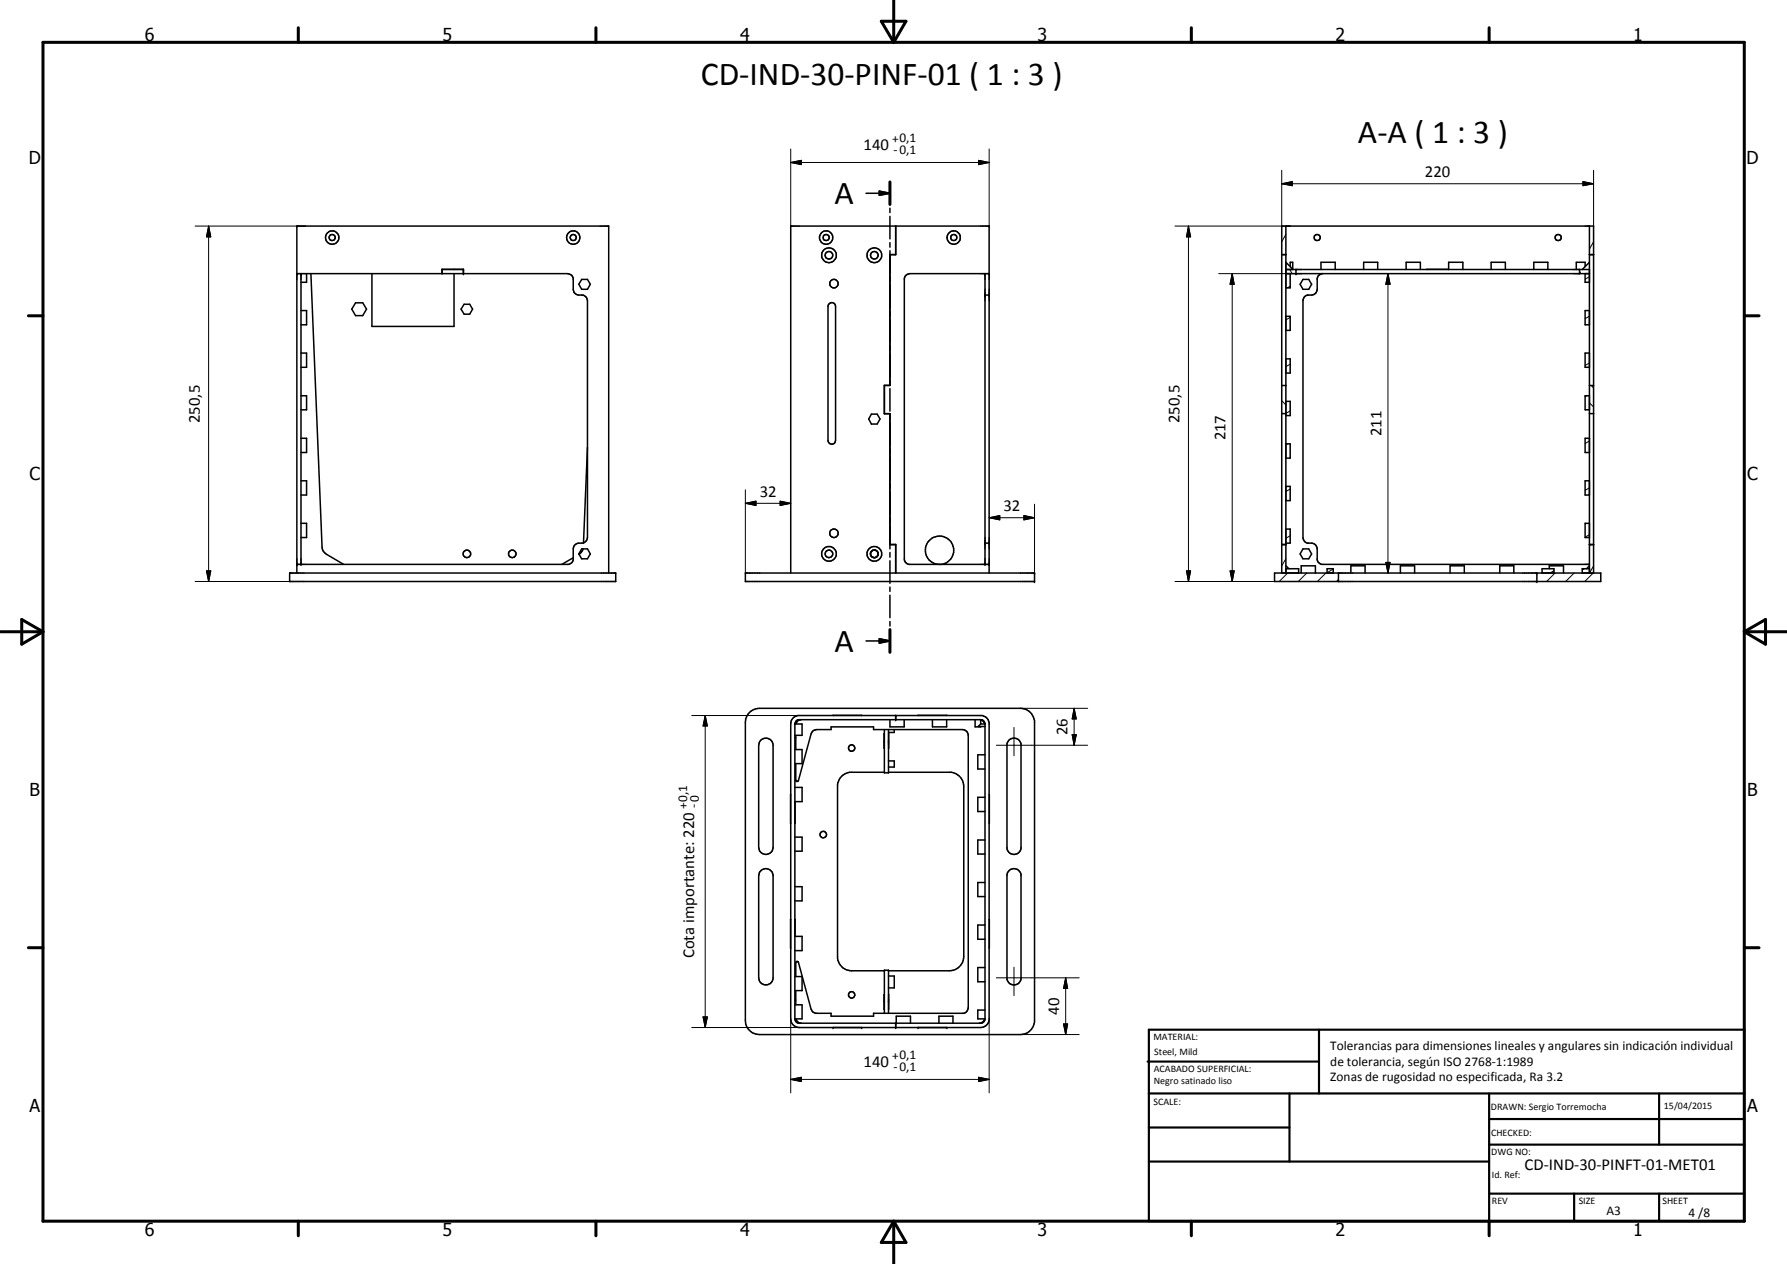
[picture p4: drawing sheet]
<svg xmlns="http://www.w3.org/2000/svg" width="420mm" height="297mm" viewBox="0 0 420 297" stroke-linecap="round" stroke-linejoin="round" font-family="sans-serif">
<g fill="none" stroke="#000" stroke-width=".35">
<path d="M203.6 45.4h5.6M206.7 44.9l2.5 .5-2.5 .5zM209.2 58.9v31.7h-1.3v6.6h1.3v31.8M209.2 42.8v5.2M209.2 48.9v1.1M209.2 50.8v5.3M209.2 57v1.1M210.6 53.1v6.8l-1.4-.1M301.4 59.8h.9M302.3 53.1v81.6M373.7 59.8h1M373.7 53.1v81.6"/>
<path d="M69.8 64.3h63.6l1 .4 .3 .5 .1 2.8a1.37 1.37 0 0 0 1.3 1.3h1l.4 .3 .4 .3 .2 .8v55.6l-.1 .5-.5 .6a2.01 2.01 0 0 1-1.7 .3l-.6 .4-.4 .6-.1 3.1-.5 .6-.5 .2h-63.9M70.8 64.3v68.3M70.8 73h1.3v3.3h-1.3M72.1 64.3v2h-1.3M73.1 64.3l2.6 64.3 .3 .9 .7 .7 4.1 2.4M83.6 71.2h1.7l.9 1.4-.9 1.6h-1.7l-.9-1.6zM87.4 64.3v12.4h19.4v-12.4M103.9 64.3v-1h5.1v1M104 63.3v1M106.8 63.3h.1M109.1 71.5h1.3l.7 1.1-.7 1.2h-1.3l-.7-1.2zM136.8 65.7h1.3l.7 1.1-.7 1.2h-1.3l-.7-1.2z"/>
<path d="M194.8 71.5a.88 .88 0 0 1 1-.4 .88 .88 0 0 1 .7 .9v31.5a.89 .89 0 0 1-.9 .9 .89 .89 0 0 1-.9-.9v-31.5zM231.6 64.3v68.3M231.6 69.3h1M232.6 64.3h-18.7l-.9 .4-.4 .7v66.2l.6 .8 .5 .2h18.9M302.3 64.3h71.4M302.3 63.3h71.4M302.3 74.3h1v3.3h-1M302.3 61.6l1.7 1.7M303.3 64.3v3.3h-1M303.3 62.7v-1.1h.6v1.6M304.7 63.3v1M306.4 65.7h1.3l.7 1.1-.7 1.2h-1.3l-.7-1.2z"/>
<path d="M310.6 63.3v-1.7h3.3v1.7M311.1 64.3l-1 .4-.3 .5-.1 2.8a1.37 1.37 0 0 1-1.3 1.3h-1l-.5 .3-.3 .3-.2 .8v55.6l.3 1 .5 .3 1.4 .1 .7 .4 .4 .9v2.6l.4 .6 .7 .4h62.9M320.6 63.3v-1.7h3.3v1.7M330.6 63.3v-1.7h3.4v1.7M335.5 63.3h.1M340.6 63.3h.1M340.6 63.3v-1.7h3.3v1.7M350.6 63.3v-1.7h3.3v1.7M360.6 63.3v-1.7h3.3v1.7M371.4 63.3v1M372.7 64.3v2h1M372.7 62.7v-1.1h-2.1v1.7"/>
<path d="M373.7 73h-1v3.3h1M373.7 61.6l-1.7 1.7M70.8 83h1.3v3.3h-1.3M70.8 93h1.3v3.3h-1.3M204.9 97.3h1.3l.7 1.2-.7 1.2h-1.3l-.7-1.2zM209.2 91.3v5.3M301.4 97.2h.9M301.4 90.6h.9M302.3 84.3h1v3.4h-1M302.3 94.3h1v3.4h-1M373.7 97.2h1M373.7 90.6h1"/>
<path d="M373.7 93h-1v3.3h1M373.7 83h-1v3.3h1M70.8 103h1.3v3.3h-1.3M70.8 113h1.3v3.3h-1.3M138.1 105.2l-.9 22.4M302.3 104.3h1v3.4h-1M302.3 114.3h1v3.3h-1M373.7 113h-1v3.3h1M373.7 103h-1v3.3h1M68.1 134.7h76.7v2h-76.7zM69.8 134.7v-81.6h73.3v81.6M70.8 123h1.3v3.3h-1.3"/>
<path d="M134.8 131.1l-2.7 1.5M136.8 129h1.3l.7 1.2-.7 1.1h-1.3l-.7-1.1zM137.1 129l-.4 .8-.6 .4M175.2 134.7h68v2h-68zM185.9 134.7v-81.6h46.7v81.6M204.9 130.8l.4 .2M205.5 129.2l-.2 .1a.9 .9 0 0 0-.4 1.5M205.8 129.2l.1 .1M205.8 129.3a.9 .9 0 0 0-1 .4 .9 .9 0 0 0 .1 1.1M205.8 129.3a.91 .91 0 0 1 .6 1.3 .91 .91 0 0 1-1.5 .2M206 129.4l.4 .5v.5l-.2 .4M206.2 130.9l-.4 .2-.5-.1"/>
<path d="M209.2 129.8v1.1M209.2 131.8v5.3M209.2 138v1M209.2 139.9v5.3M209.2 127.9h1.4v6.8M209.2 128h1.4M220.8 132.6a3.4 3.4 0 0 1-2.9-4.6 3.4 3.4 0 0 1 5.3-1.2 3.4 3.4 0 0 1-.7 5.4l-1.2 .4M231.6 127.6h1M299.7 134.7h76.7v2h-76.7zM301.4 134.7v-81.6h73.3v81.6M301.4 127.9h.9M301.4 128h.9"/>
<path d="M302.3 124.3h1v3.3h-1M302.3 133l.8 .6M302.3 133.6h3v1.1M305.9 134.7v-1.7h3.4v1.7M306.4 129h1.3l.7 1.2-.7 1.1h-1.3l-.7-1.1zM312 134.7v-1.1h1.5v1.1M314.7 134.7v2M317.6 134.7v-1.7h3.4v1.7M329.3 134.7v-1.7h3.3v1.7M340.9 134.7v-1.7h3.4v1.7M352.6 134.7v-1.7h3.3v1.7M361.3 134.7v2"/>
<path d="M362.6 134.7v-1.1h2.8v1.1M364.3 133.6v-.6h3.3v1.7M373.7 127.9h1M373.7 123h-1v3.3h1M373.7 128h1M373.7 133l-.7 .6M373.7 133.6h-1.7v1.1M203.6 150.6h5.6M206.7 150.1l2.5 .5-2.5 .5zM209.2 146v1.1M209.2 148v5.3M176.2 167.4l1.1-.7 1.3-.2h61.3a3.4 3.4 0 0 1 3.3 2.8v70.9a3.4 3.4 0 0 1-3.3 2.9h-61.3a3.3 3.3 0 0 1-3.4-3.3v-70l.3-1.3z"/>
<path d="M178.8 174a1.69 1.69 0 0 1 1.9-.4 1.69 1.69 0 0 1 1.1 1.5v24a1.69 1.69 0 0 1-1.7 1.7 1.69 1.69 0 0 1-1.7-1.7v-24zM186.4 168.8l1.2-.7h43.3a2.03 2.03 0 0 1 1.7 1.7v70a2.07 2.07 0 0 1-2 1.7h-42.7a2 2 0 0 1-2-2.1v-69.3l.1-.6zM186.9 170.1v69.3M186.9 170.1h1.7v2.7h-1.7M186.9 176.1h1.7v3.4h-1.7M186.9 173.4h.2M187.1 179.5v3.9l.3 .2 .3-.2 3-10.9 .4-.7 .7-.3 3.6-.1v-.6h10v.6h20.9a1.37 1.37 0 0 1 1.4 1.4v64l-.4 .9-.7 .4h-21.2v.7h-10v-.7h-3.6l-.7-.3-.4-.6-3-11-.3-.3-.3 .2v3.4M187.1 172.8v3.3M187.9 169.1h42.7M187.9 169.1a1.08 1.08 0 0 0-1 1M187.9 169.2l-.4 .3-.4 .6M187.9 169.1v.1"/>
<path d="M188.4 169.1l-.5 .1M195.9 168.1h6.7M207.9 171.4v10.2h1v-10.2M207.9 172.4v3.4M208.9 172.4v3.4M208.9 178.8h1.4v1.5h-1.4M209.2 169.1v1.7h3.4v-1.7M210.3 171.4v.7h-1.4M210.6 168.1v1M215.8 168.1h6.8M219.2 169.1v1.7h3.4v-1.7M229.3 169.1v1.7l1.3-.1"/>
<path d="M230.6 169.1a1.08 1.08 0 0 1 1 1M230.6 169.2a1.36 1.36 0 0 1 1 .9M230.6 170.1h1M230.6 170.1l-.6 .6h1.6M230.6 169.1v1M231.6 170.1v69.3M231.6 177.4h-1.7v3.3h1.7M237.4 173.8a1.71 1.71 0 0 1 2.7 1v24.6a1.68 1.68 0 0 1-1.7 1.4 1.68 1.68 0 0 1-1.6-1.4v-24.6zM185.9 186.7v6.8M186.9 185h1.7v3.4h-1.7M186.9 196.7h1.7v3.3h-1.7M186.9 188.4v5.1"/>
<path d="M207.9 181.5h-8.1a3.4 3.4 0 0 0-2.9 2.9v40.8a3.4 3.4 0 0 0 3.3 2.9h7.7M208.9 181.5h14.8a3.4 3.4 0 0 1 2.9 3.3v40a3.4 3.4 0 0 1-3.4 3.3h-14.3M231.6 187.4h-1.7v3.3h1.7M231.6 197.4h-1.7v3.3h1.7M232.6 186.7h.1M232.6 193.5h.1M178.6 204.9a1.72 1.72 0 0 1 1.9-.7 1.72 1.72 0 0 1 1.3 1.6v24a1.69 1.69 0 0 1-1.7 1.6 1.69 1.69 0 0 1-1.7-1.6v-24zM185.9 216.1v6.7M186.9 216.1v3.9M186.9 208.4h1.7v3.3h-1.7M231.6 207.4h-1.7v3.3h1.7M231.6 217.4h-1.7v3.3h1.7"/>
<path d="M232.6 216.1h.1M237.2 204.7a1.66 1.66 0 0 1 1.7-.5 1.66 1.66 0 0 1 1.2 1.3v24.6a1.69 1.69 0 0 1-1.7 1.3 1.69 1.69 0 0 1-1.6-1.3v-24.6zM186.9 239.4l.4 .8 .4 .3h43.1l.4-.3 .4-.8M186.9 220h1.7v3.4h-1.7M186.9 229.5h1.7v3.3h-1.7M186.9 236.1h1.7v3.3h-1.7M186.9 235h.2M187.1 232.8v3.3M187.1 239.4l.4 .7 .7 .4M207.9 238.1v-10.1h1v10.1M207.9 233.8v3.4M208.9 233.8v3.4"/>
<path d="M208.9 229.4h1.4v2.8h-1.4M231.6 239.4l-.4 .7-.7 .4M231.6 237.4h-1.7v2h1.7M231.6 227.4h-1.7v3.3h1.7M232.6 222.8h.1M210.6 240.5v1M210.7 240.5v-1.7h3.4v1.7M220.8 240.5v-1.7h3.3v1.7"/>
<circle cx="78.1" cy="55.8" r=".71"/>
<circle cx="78.1" cy="55.8" r="1.57"/>
<circle cx="134.8" cy="55.8" r="1.57"/>
<circle cx="134.8" cy="55.8" r=".7"/>
<circle cx="194.2" cy="55.8" r="1.58"/>
<circle cx="194.2" cy="55.8" r=".72"/>
<circle cx="194.9" cy="60" r="1.75"/>
<circle cx="194.9" cy="60" r=".9"/>
<circle cx="205.6" cy="60" r="1.75"/>
<circle cx="205.6" cy="60" r=".9"/>
<circle cx="224.2" cy="55.8" r=".71"/>
<circle cx="224.2" cy="55.8" r="1.56"/>
<circle cx="309.7" cy="55.8" r=".72"/>
<circle cx="366.4" cy="55.8" r=".72"/>
<circle cx="196.1" cy="66.7" r="1"/>
<circle cx="109.8" cy="130.2" r=".9"/>
<circle cx="120.4" cy="130.2" r=".9"/>
<circle cx="194.9" cy="130.1" r=".88"/>
<circle cx="194.9" cy="130.2" r="1.74"/>
<circle cx="196.1" cy="125.3" r="1"/>
<circle cx="205.6" cy="130.1" r="1.73"/>
<circle cx="200.2" cy="175.8" r=".75"/>
<circle cx="193.6" cy="196.1" r=".76"/>
<circle cx="200.2" cy="233.8" r=".74"/>
</g>
<g fill="#000">
<circle cx="69.8" cy="53.1" r=".18"/>
<circle cx="232.6" cy="53.1" r=".18"/>
<circle cx="69.8" cy="64.3" r=".18"/>
<circle cx="109" cy="63.3" r=".18"/>
<circle cx="109" cy="64.3" r=".18"/>
<circle cx="231.6" cy="69.3" r=".18"/>
<circle cx="232.6" cy="69.3" r=".18"/>
<circle cx="232.6" cy="64.3" r=".18"/>
<circle cx="304.7" cy="64.3" r=".18"/>
<circle cx="304.7" cy="63.3" r=".18"/>
<circle cx="69.8" cy="132.6" r=".18"/>
<circle cx="70.8" cy="132.6" r=".18"/>
<circle cx="231.6" cy="132.6" r=".18"/>
<circle cx="231.6" cy="127.6" r=".18"/>
<circle cx="232.6" cy="132.6" r=".18"/>
<circle cx="232.6" cy="127.6" r=".18"/>
<circle cx="243.2" cy="136.7" r=".18"/>
<circle cx="243.2" cy="134.7" r=".18"/>
<circle cx="361.3" cy="136.7" r=".18"/>
<circle cx="361.3" cy="134.7" r=".18"/>
<circle cx="210.6" cy="168.1" r=".18"/>
<circle cx="210.6" cy="169.1" r=".18"/>
<circle cx="207.9" cy="228" r=".18"/>
<circle cx="208.9" cy="228" r=".18"/>
<circle cx="195.9" cy="241.5" r=".18"/>
<circle cx="202.6" cy="241.5" r=".18"/>
<circle cx="210.6" cy="241.5" r=".18"/>
<circle cx="210.6" cy="240.5" r=".18"/>
<circle cx="215.8" cy="241.5" r=".18"/>
<circle cx="222.6" cy="241.5" r=".18"/>
</g>
<g fill="none" stroke="#000" stroke-width=".71">
<path d="M10.1 9.9h400v277.1h-400zM70.1 6.5v3.4M140.1 6.5v3.4M207.2 5h5.8l-2.9 4.9zM210.1 0v9.9M280.1 6.5v3.4M350.1 6.5v3.4M209.2 42.8v5.2M6.7 74.2h3.4M410.1 74.2h3.5M.1 148.5h10M5.1 145.6l5 2.9-5 2.9z"/>
<path d="M209.2 148v5.3M410.1 148.5h10M410.1 148.5l5-2.9v5.8zM6.7 222.7h3.4M410.1 222.7h3.5M70.1 287v3.4M140.1 287v3.4M210.1 287v10M210.1 287l2.9 5h-5.8zM280.1 287v3.4M350.1 287v3.4"/>
</g>
<g fill="none" stroke="#000" stroke-width=".51">
<path d="M269.8 249.5h40.3M270.1 242h140v45h-140zM270.1 257h140M303.2 257v16M310.1 242v15M350.1 257v30M390.1 257v12M270.1 265h33.1M270.1 273h80M350.1 269h60M350.1 263h60M350.1 280.5h60"/>
<path d="M370.1 280.5v6.5M390.1 280.5v6.5"/>
</g>
<g fill="#000">
<path d="M185.9 38.2l2.5-.5v1zM230.1 37.7l2.5 .5-2.5 .5zM49.1 53.1l.5 2.6h-1.1zM206.7 44.9l2.5 .5-2.5 .5zM279.4 53.1l.5 2.6h-.9zM301.4 43.2l2.5-.5v.9zM372.2 42.7l2.5 .5-2.5 .4zM289.7 64.3l.5 2.5h-1zM326.3 64.3l.5 2.5h-1zM175.2 118.3l2.5-.5v1zM183.4 117.8l2.5 .5-2.5 .5zM48.5 134.2h1.1l-.5 2.5z"/>
<path d="M232.6 121.7l2.5-.5v1zM240.7 121.2l2.5 .5-2.5 .5zM279 134.2h.9l-.5 2.5zM289.2 134.2h1l-.5 2.5zM325.8 132.2h1l-.5 2.5zM206.7 150.1l2.5 .5-2.5 .5zM165.8 168.1l.5 2.5h-1zM252.1 172.6h1l-.6 2.5zM252.5 166.5l.6 2.5h-1zM165.3 239h1l-.5 2.5zM250.6 229.8l.4 2.5h-.9zM185.9 253.7l2.5-.5v1z"/>
<path d="M230.1 253.2l2.5 .5-2.5 .5zM250.1 240.6h.9l-.4 2.5z"/>
</g>
<g fill="none" stroke="#000" stroke-width=".24">
<path d="M185.9 38.2l2.5-.5v1zM185.9 38.2h46.7M185.9 35v18.1M230.1 37.7l2.5 .5-2.5 .5zM232.6 35v18.1M45.9 53.1h25.9M49.1 53.1l.5 2.6h-1.1zM49.1 53.1v83.6M276.3 53.1h27M279.4 53.1l.5 2.6h-.9zM279.4 53.1v83.6M301.4 43.2l2.5-.5v.9z"/>
<path d="M301.4 43.2h73.3M301.4 40v13.1M302.3 55.1l-.9 1.7M372.2 42.7l2.5 .5-2.5 .4zM374.7 56.8l-1 1.7M374.7 40v13.1M286.5 64.3h19.5M289.7 64.3l.5 2.5h-1zM289.7 64.3v72.4M303.2 63.3l.6 1M303.3 67.3l-.6 .3M303.3 74.6l-1 .6"/>
<path d="M326.3 64.3l.5 2.5h-1zM326.3 64.3v70.4M371.4 63.8l.3 .5M373.7 74.3l-1 .6M373.7 65l-1 .6M301.4 94.1l.9 1.1M302.3 90.6v.1M303.3 85.6l-1 .5M303.3 96.6l-1 .6M373.1 93l-.4 .2M373.7 96.3h.1M373.7 94.7l1 .9"/>
<path d="M373.7 85.3l-1 .6M374.1 90.6l.6 .6M175.2 118.3l2.5-.5v1zM175.2 118.3h10.7M175.2 115.1v19.6M183.4 117.8l2.5 .5-2.5 .5zM243.2 118.5v16.2M302.7 104.3l-.4 .2M303.3 114.9l-1 .6M303.3 107.6l-.1 .1M373.7 114.6l-1 .6M373.7 103.6l-1 .6"/>
<path d="M45.9 136.7h22.2M48.5 134.2h1.1l-.5 2.5zM232.6 121.7l2.5-.5v1zM232.6 121.7h10.6M240.7 121.2l2.5 .5-2.5 .5zM276.3 136.7h23.4M279 134.2h.9l-.5 2.5zM289.2 134.2h1l-.5 2.5zM302.3 131.3l-.9 1.7M302.7 133.6l-.4 .2M302.8 134.7l-2 2M303.3 125.9l-1 .6"/>
<path d="M307.2 134.7l-1.9 2M311.7 134.7l-2 2M313.5 133.7l-1.5 .9M314.7 136.2l-.5 .5M325.8 132.2h1l-.5 2.5zM365.4 134.1l-1 .6M365.6 134.7l-2 2M370.1 134.7l-2 2M372.5 133.6l-.5 .3M373.7 125.6l-1 .6M373.9 128l-.2 .4M374.6 134.7l-2 2"/>
<path d="M374.7 133l-1 1.7M162.6 168.1h25.3M165.8 168.1l.5 2.5h-1zM165.8 168.1v73.4M234.3 175.1h21.4M238.4 170.9v6.7M239.9 166.5h15.8M252.1 172.6h1l-.6 2.5zM252.5 166.5l.6 2.5h-1zM252.5 166.5v8.6M165.3 239h1l-.5 2.5zM185.9 239.4v17.4"/>
<path d="M232.6 239.4v17.4M234.3 229.8h19.4M238.4 227.3v6.7M250.6 229.8l.4 2.5h-.9zM250.6 229.8v13.3M162.6 241.5h25.3M185.9 253.7l2.5-.5v1zM185.9 253.7h46.7M230.1 253.2l2.5 .5-2.5 .5zM239.9 243.1h13.8M250.1 240.6h.9l-.4 2.5z"/>
</g>
<g font-size="7.9">
<text x="164.8" y="19.9">CD-IND-30-PINF-01 ( 1 : 3 )</text>
<text x="319.3" y="33.7">A-A ( 1 : 3 )</text>
<text x="196.2" y="47.9">A</text>
<text x="196.2" y="153.1">A</text>
</g>
<g font-size="4.2">
<text x="34" y="9.6">6</text>
<text x="104" y="9.6">5</text>
<text x="174" y="9.6">4</text>
<text x="244" y="9.6">3</text>
<text x="314" y="9.6">2</text>
<text x="384" y="9.6">1</text>
<text x="6.8" y="38.7">D</text>
<text x="410.6" y="38.7">D</text>
<text x="7" y="112.9">C</text>
<text x="410.8" y="112.9">C</text>
<text x="7" y="187.1">B</text>
<text x="410.8" y="187.1">B</text>
<text x="7" y="261.4">A</text>
<text x="410.8" y="261.4">A</text>
<text x="34" y="290.4">6</text>
<text x="104" y="290.4">5</text>
<text x="174" y="290.4">4</text>
<text x="244" y="290.4">3</text>
<text x="314" y="290.4">2</text>
<text x="384" y="290.4">1</text>
</g>
<g font-size="3.9">
<text x="203.1" y="35.3">140</text>
<text x="335" y="41.6">220</text>
<text x="47" y="99.4" transform="rotate(-90 47 99.4)">250,5</text>
<text x="277.4" y="99.4" transform="rotate(-90 277.4 99.4)">250,5</text>
<text x="288.2" y="103.5" transform="rotate(-90 288.2 103.5)">217</text>
<text x="324.8" y="102.5" transform="rotate(-90 324.8 102.5)">211</text>
<text x="178.6" y="116.8">32</text>
<text x="235.9" y="120.1">32</text>
<text x="251" y="172.8" transform="rotate(-90 251 172.8)">26</text>
<text x="163.2" y="225.2" transform="rotate(-90 163.2 225.2)">Cota importante: 220</text>
<text x="249" y="238.5" transform="rotate(-90 249 238.5)">40</text>
<text x="203.1" y="250.8">140</text>
<text x="358.5" y="275">CD-IND-30-PINFT-01-MET01</text>
</g>
<g font-size="3.1">
<text x="209.7" y="33.6">+0,1</text>
<text x="210" y="36.2">-0,1</text>
<text x="161.6" y="190.2" transform="rotate(-90 161.6 190.2)">+0,1</text>
<text x="164.1" y="189.9" transform="rotate(-90 164.1 189.9)">-0</text>
<text x="209.7" y="249">+0,1</text>
<text x="210" y="251.7">-0,1</text>
<text x="312.7" y="246.8">Tolerancias para dimensiones lineales y angulares sin indicación individual</text>
<text x="312.7" y="250.4">de tolerancia, según ISO 2768-1:1989</text>
<text x="312.7" y="254">Zonas de rugosidad no especificada, Ra 3.2</text>
<text x="377.7" y="285.6">A3</text>
<text x="397" y="285.9">4 /8</text>
</g>
<g font-size="2.4">
<text x="271.2" y="244.4">MATERIAL:</text>
<text x="271.3" y="252">ACABADO SUPERFICIAL:</text>
<text x="271.4" y="247.9">Steel, Mild</text>
<text x="271.3" y="254.6">Negro satinado liso</text>
<text x="271.2" y="259.7">SCALE:</text>
<text x="350.6" y="260.8">DRAWN: Sergio Torremocha</text>
<text x="391.2" y="260.6">15/04/2015</text>
<text x="350.6" y="267">CHECKED:</text>
<text x="350.6" y="271.4">DWG NO:</text>
<text x="350.8" y="276.9">Id. Ref:</text>
<text x="350.8" y="282.8">REV</text>
<text x="371.2" y="282.9">SIZE</text>
<text x="390.9" y="282.9">SHEET</text>
</g>
</svg>
